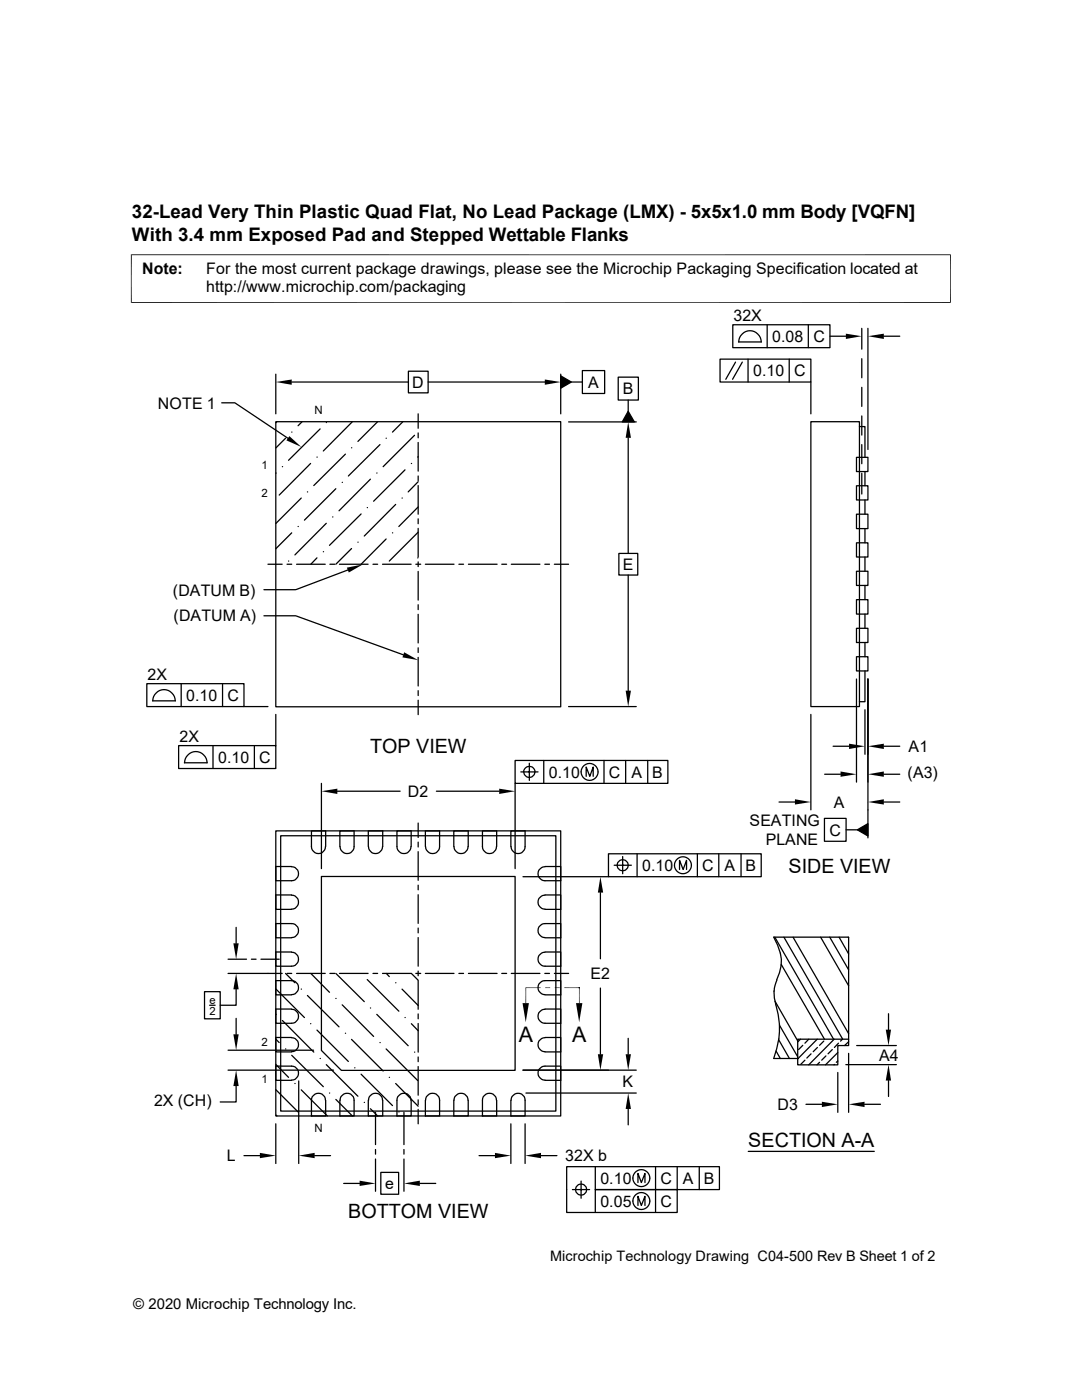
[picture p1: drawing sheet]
<svg xmlns="http://www.w3.org/2000/svg" width="216mm" height="279mm" viewBox="0 0 216 279" stroke-linecap="round" stroke-linejoin="round" font-family="sans-serif">
<g fill="none" stroke="#000" stroke-width=".25">
<path d="M55 74.7v7.9M58.2 76.2h23.3M81.5 74.1h3.9v4.3h-3.9zM85.4 76.2h23.3M111.9 75l2.1 1.2-2.1 1.3zM111.9 74.7v7.9M114 76.2h2.2M116.2 74h4.4v4.5h-4.4zM123.4 75.3h4v4.5h-4zM125.3 79.8v2.3M143.7 71.7h18.1v4.5h-18.1zM146.2 64.8h19.4v4.6h-19.4z"/>
<path d="M146.8 72.3l-2 3.4M147.4 68.2h4.5M147.4 68.2a2.24 2.24 0 0 1 2.2-2.2 2.24 2.24 0 0 1 2.3 2.2M148.1 72.3l-1.9 3.4M149.3 71.7v4.5M153.1 64.8v4.6M157.5 71.7v4.5M161.3 64.8v4.6M161.8 76.2v6.4M165.6 67.1h3.2M172 65.5v4.2M172 71.6v3.8"/>
<path d="M172 77.3v3.8M173.2 65.5v24.2M176.4 67.1h3.1M44.2 80.4h2.7l10.5 7.1M55 84.2h56.9v56.9h-56.9zM55.1 94.4h-.1M55.2 84.2l-.2 .2M56.3 93.1h.1M57 87.5l-2 1.9M58.2 86.2h.1M60.1 99.4l-5.1 5.1M60.3 84.2l-.8 .8"/>
<path d="M61.3 98.2h.1M62 92.5l-6.3 6.3M63.2 91.2h.1M63.9 85.6l-6.3 6.3M65.1 84.3h.1M67 97.5l-6.3 6.3M68.3 96.3h.1M68.9 90.6l-6.3 6.3M70.1 89.4h.1M70.3 84.2l-5.8 5.8M73.9 95.6l-6.3 6.3M75.2 94.4h.1"/>
<path d="M75.4 84.2l-4 3.9M75.8 88.7l-6.3 6.3M77 87.5h.1M80.2 99.4h.1M80.4 84.2l-2.1 2M80.8 93.8l-6.3 6.2M82.1 92.5h.1M82.7 86.9l-6.2 6.2M83.4 91.1v.1M83.4 96.1l-2 2.1M83.4 82.6v2.9M83.4 86.4v1"/>
<path d="M83.4 88.3v5.7M83.4 95v.9M83.4 96.9v5.7M113.5 84.2h13.5M125.3 82.1l1.3 2.1h-2.4zM125.3 87.4v23M161.8 84.2h9.7v56.8h-9.7zM170.9 96.9h2.3v2.9h-2.3zM170.9 91.3h2.3v2.8h-2.3zM171.5 85.1h1.1v6.2M172 83v3.8M172 88.7v3.8"/>
<path d="M172 94.4v4.2M172.6 94.1v2.8M172.6 99.8v2.8M53.5 112.6h2.8M57.3 112.6h.9M57.6 112h.1M58.2 106.3l-3.2 3.2M59.2 112.6h5.7M59.5 105.1h.1M63.2 111.3l-1.2 1.3M64.5 110.1h.1M65.1 104.4l-6.3 6.3"/>
<path d="M65.8 112.6h1M66.4 103.2h.1M67.7 112.6h5.7M69.4 113.7l-10.4 4h-6.3M70.1 109.5l-3.1 3.1M71.4 108.2h.1M72.1 102.6l-6.4 6.2M73.3 101.3h.1M74.4 112.6h1M76.3 112.6h5.7M77 107.6l-4.9 5M78.3 106.3h.1"/>
<path d="M79 100.7l-6.3 6.3M83 112.6h.9M83.4 111.3h.1M83.4 101.2l-3.8 3.9M83.4 106.2l-5.7 5.8M83.4 103.5v1M83.4 105.5v5.7M83.4 112.1v1M83.4 114v5.8M84.9 112.6h5.7M91.6 112.6h.9M93.5 112.6h5.7"/>
<path d="M100.1 112.6h1M102 112.6h5.7M108.7 112.6h.9M110.6 112.6h2.9M123.5 110.4h3.8v4.4h-3.8zM125.3 114.8v23M170.9 119.7h2.3v2.9h-2.3zM170.9 114h2.3v2.8h-2.3zM170.9 108.3h2.3v2.9h-2.3zM170.9 102.6h2.3v2.9h-2.3zM172.6 105.5v2.8M172.6 111.2v2.8"/>
<path d="M172.6 116.8v2.9M29.3 136.4h19.4v4.6h-19.4zM30.4 139.9h4.6M30.5 139.9a2.24 2.24 0 0 1 2.2-2.3 2.24 2.24 0 0 1 2.3 2.3M36.2 136.4v4.6M44.4 136.4v4.6M52.7 122.9h6.3l21.5 7.8M83.4 120.7v1M83.4 122.6v5.7M83.4 129.3v.9M83.4 131.2v5.7M83.4 137.8v1"/>
<path d="M83.4 139.7v2.9M170.9 131.1h2.3v2.8h-2.3zM170.9 125.4h2.3v2.8h-2.3zM170.9 135.5v20.6M172.6 133.9v6.1h-1.1M172.6 122.6v2.8M172.6 128.2v2.9M173.2 135.5v31.7M35.6 148.8h19.4v4.6h-19.4zM36.8 152.2h4.6M36.8 152.2a2.24 2.24 0 0 1 2.3-2.2 2.24 2.24 0 0 1 2.2 2.2M42.5 148.8v4.6"/>
<path d="M48.7 141h4.8M50.8 148.8v4.6M55 142.6v6.2M64.1 156.3v17.1M67.3 157.9h12.5M87.1 157.9h12.5M102.8 151.8h30.5v4.5h-30.5zM102.8 156.3v17.1M103.9 154.1h3.5M104.5 154.1a1.14 1.14 0 0 1 1.1-1.1 1.14 1.14 0 0 1 1.2 1.1M104.5 154.1a1.1 1.1 0 0 0 1.1 1.1 1.1 1.1 0 0 0 1.1-1.1M105.6 152.3v3.4"/>
<path d="M108.5 151.8v4.5M113.5 141h13.5M117 154.9v-1.8l.7 1.8 .7-1.8v1.8M120.5 151.8v4.5M124.8 151.8v4.5M129.2 151.8v4.5M161.8 142.6v19M164.5 154.5h3.2M166.2 148.9h3.2M172.6 141.6v8.9M176.4 148.9h3.1M176.4 154.5h3.1"/>
<path d="M55 165.8h56.9v56.9h-56.9zM55 172.9l3.2 .1a1.4 1.4 0 0 1 1.4 1.4 1.4 1.4 0 0 1-1.4 1.4h-3.2zM56 166.8h54.9v54.9h-54.9zM58.2 178.6h-3.2v2.9h3.2M58.2 178.6a1.4 1.4 0 0 1 1.4 1.4 1.4 1.4 0 0 1-1.4 1.4M64.1 174.9h38.7v38.7h-34.7l-4-4zM64.9 169a1.4 1.4 0 0 1-1.4 1.3 1.4 1.4 0 0 1-1.4-1.3v-3.2h2.9v3.2M67.8 165.8h2.9v3.2a1.42 1.42 0 0 1-1.5 1.3 1.42 1.42 0 0 1-1.4-1.3zM73.5 169v-3.2h2.9v3.2M73.5 169a1.4 1.4 0 0 0 1.4 1.3 1.4 1.4 0 0 0 1.4-1.3M82 169a1.4 1.4 0 0 1-1.4 1.3 1.4 1.4 0 0 1-1.4-1.3v-3.2h2.8v3.2M83.4 164.3v2.8"/>
<path d="M83.4 168.1v.9M83.4 170v5.7M83.4 176.7v.9M83.4 178.6v5.7M84.9 169v-3.2h2.8v3.2a1.4 1.4 0 0 1-1.4 1.3 1.4 1.4 0 0 1-1.4-1.3M90.6 169v-3.2h2.8v3.2M90.6 169a1.4 1.4 0 0 0 1.4 1.3 1.4 1.4 0 0 0 1.4-1.3M99.1 169a1.4 1.4 0 0 1-1.4 1.3 1.4 1.4 0 0 1-1.4-1.3v-3.2h2.8v3.2M101.9 169v-3.2h2.9v3.2a1.4 1.4 0 0 1-1.4 1.3 1.4 1.4 0 0 1-1.4-1.3M104.4 175h17M107.5 173.7a1.66 1.66 0 0 1 1.3-.8h3.1v2.9h-3.1a1.42 1.42 0 0 1-1.3-2.1zM108.8 178.6h3.1v2.9h-3.1"/>
<path d="M108.8 178.6a1.4 1.4 0 0 0-1.4 1.4 1.4 1.4 0 0 0 1.4 1.4M119.8 178.1v13.2M121.4 170.4h30.5v4.6h-30.5zM122.6 172.7h3.4M124.2 170.9v3.5M127.1 170.4v4.6M135.6 173.5v-1.8l.7 1.8 .7-1.8v1.8M139.1 170.4v4.6M143.4 170.4v4.6M147.9 170.4v4.6M155.4 160.1h3.2M164.5 163.3h4.3v4.6h-4.3z"/>
<path d="M168.8 165.6h2.3M171.1 165.6l2.1-1.2v2.4zM176.4 160.1h3.1M40.8 197.9h3.1v5.4h-3.1zM45.5 194.3h10.8M45.5 191.4h3.7M47.1 197.4v3.2h-3.2M47.1 185.1v3.2M50.2 191.4h.9M52.1 191.4h3.6M55 190h3.2a1.4 1.4 0 0 1 1.4 1.4 1.4 1.4 0 0 1-1.4 1.4h-3.2zM55 197.4l5.7 5.7"/>
<path d="M57 194.3l1.8 1.8M57.3 194.3h.9M58.2 187.1a1.4 1.4 0 0 0 1.4-1.4 1.4 1.4 0 0 0-1.4-1.4h-3.2v2.9h3.2M58.2 198.5a1.4 1.4 0 0 0 1.4-1.4 1.4 1.4 0 0 0-1.4-1.4h-3.2v2.8h3.2M59.2 194.3h5.7M60.1 197.4h.1M61.3 198.7l6.3 6.2M62 194.3l3.7 3.7M65.8 194.3h1M67 199.3h.1M67 194.3l5.7 5.6M67.7 194.3h5.7"/>
<path d="M73.3 195.5l6.3 6.3M74.4 194.3h1M76.3 194.3h5.8l1.3 1.3M77.1 194.3l.6 .6M79 196.1h.1M80.2 197.4l3.2 3.3M83 194.3h.9M83.4 185.2v1M83.4 187.1v5.7M83.4 193.8v.9M83.4 195.7v5.7M84.9 194.3h5.7"/>
<path d="M91.6 194.3h.9M93.5 194.3h5.7M100.1 194.3h1M102 194.3h5.7M107.5 190.7a1.66 1.66 0 0 1 1.3-.7h3.1v2.8h-3.1a1.42 1.42 0 0 1-1.3-2.1zM108.7 194.3h.9M108.8 198.5a1.4 1.4 0 0 1-1.4-1.4 1.4 1.4 0 0 1 1.4-1.4h3.1v2.8h-3.1M108.8 187.1a1.4 1.4 0 0 1-1.4-1.4 1.4 1.4 0 0 1 1.4-1.4h3.1v2.9h-3.1M110.6 194.3h2.9M115.6 197.1h.1M119.8 197.2v13.2M154.4 197.8l.1 1.4a20.5 20.5 0 0 1 .9 8.1l-1 3.9h4.8"/>
<path d="M154.6 187l11.7 20.4M154.6 199.8l4.6 7.9M155 195.5a7.6 7.6 0 0 0 .2-6.9l-.8-1.6h14.9v20.4M155 195.6l-.4 1.1-.1 1.1M155.9 192.4l8.6 15M156.4 187l11.7 20.4M158.2 187l11.1 19.3M163.7 187l5.6 9.7M165.6 187l3.7 6.5M167.4 187l1.9 3.4M169.2 187l.1 .2M41.8 200.6h1.1"/>
<path d="M45.5 213.6h21M45.5 209.6h17.1M47.1 216.7v3.2h-3.2M47.1 203.2v3.2M55 217.5l4.5 4.4M55 212.4l2.6 2.6M55 207.4l.7 .7M55.1 202.4h.1M56.3 203.7l6.3 6.3M57 209.3h.1M58.2 201.4h-3.2v2.8h3.2a1.4 1.4 0 0 0 1.4-1.4 1.4 1.4 0 0 0-1.4-1.4M58.2 209.9a1.42 1.42 0 0 0 1.4-1.4 1.42 1.42 0 0 0-1.4-1.4h-3.2v2.8h3.2"/>
<path d="M58.2 215.6a1.4 1.4 0 0 0 1.4-1.4 1.4 1.4 0 0 0-1.4-1.4h-3.2v2.8h3.2M58.2 210.6l6.3 6.3M58.8 216.2h.1M59.6 215.7v16.5M60.1 217.5l5.2 5.2M62 204.3h.1M63.2 205.6l6.3 6.2M63.9 211.2h.1M64.9 219.6a1.4 1.4 0 0 0-1.4-1.4 1.4 1.4 0 0 0-1.4 1.4v3.1h2.9v-3.1M65.1 212.5l6.3 6.3M65.7 218.1h.1M67 219.4l3.3 3.3"/>
<path d="M68 218.9a1.41 1.41 0 0 1 1.6-.7 1.41 1.41 0 0 1 1.1 1.4v3.1h-2.9l.1-3.1zM68.3 200.5l6.2 6.3M68.9 206.2h.1M70.1 207.4l6.4 6.3M70.8 213.1h.1M72.1 214.4l6.2 6.2M73.5 219.6v3.1h2.9v-3.1M73.5 219.6a1.4 1.4 0 0 1 1.4-1.4 1.4 1.4 0 0 1 1.4 1.4M73.9 201.2h.1M75.2 202.4l6.2 6.3M75.8 208.1h.1M77 209.3l6.4 6.3"/>
<path d="M77.7 215h.1M79 216.2l4.4 4.6M80.8 203.1h.1M82 219.6a1.4 1.4 0 0 0-1.4-1.4 1.4 1.4 0 0 0-1.4 1.4v3.1h2.8v-3.1M82.1 204.3l1.3 1.4M82.7 210h.1M83.4 202.4v.9M83.4 204.3v5.7M83.4 210.9v1M83.4 212.9v5.7M83.4 219.5v1M84.9 219.6v3.1h2.8v-3.1a1.4 1.4 0 0 0-1.4-1.4 1.4 1.4 0 0 0-1.4 1.4"/>
<path d="M90.6 219.6v3.1h2.8v-3.1M90.6 219.6a1.4 1.4 0 0 1 1.4-1.4 1.4 1.4 0 0 1 1.4 1.4M99.1 219.6a1.4 1.4 0 0 0-1.4-1.4 1.4 1.4 0 0 0-1.4 1.4v3.1h2.8v-3.1M101.9 219.6v3.1h2.9v-3.1a1.4 1.4 0 0 0-1.4-1.4 1.4 1.4 0 0 0-1.4 1.4M104.4 213.6h22.6M104.9 218.1h22.1M108.8 215.6a1.4 1.4 0 0 1-1.4-1.4 1.4 1.4 0 0 1 1.4-1.4h3.1v2.8h-3.1M108.8 209.9a1.42 1.42 0 0 1-1.4-1.4 1.42 1.42 0 0 1 1.4-1.4h3.1v2.8h-3.1M108.8 201.4h3.1v2.8h-3.1a1.4 1.4 0 0 1-1.4-1.4 1.4 1.4 0 0 1 1.4-1.4M125.3 207.2v3.2M154.9 209.8l.8 1.4M155.4 207.5l2.1 3.7"/>
<path d="M155.5 204.6l3.7 6.3M159.2 207.4h10.1v1.3h-2.1v3.8h-8zM159.7 207.4l-.5 .5M160.2 208.6l-.9 .9M160.6 211.6l-.8 .8M161.4 207.4l-.8 .8M161.8 210.3l-.8 .9M163.1 207.4l-3.9 3.9M163.1 209l-.8 .9M163.5 212l-.5 .5M164.4 207.8l-.9 .8M164.8 210.7l-.8 .9"/>
<path d="M166.1 209.5l-.9 .8M166.5 207.4l-5.1 5.1M166.5 212.4l-.1 .1M167.2 210.1l-2.5 2.4M167.2 211.8l-.3 .2M167.2 214v8M167.3 208.2l-.8 .8M168.1 207.4l-.4 .4M168.8 212.5h10.1M169.3 207.9l-.8 .8M169.3 210.2v11.8M170.9 208.7h8"/>
<path d="M177.3 202.3v3.2M177.3 215.6v3.2M48.7 230.6h3.2M55 224.3v7.9M55.1 222.5l.1 .2M62.8 230.6h3.2M68.6 236.2h3.2M72.7 220h.1M73.9 221.3l1.5 1.4M74.9 222v6.4M74.9 229.4v.9M74.9 231.3v6.4"/>
<path d="M76 234h3.5v4.3h-3.5zM79.6 221.9h.1M80.6 222v6.4M80.6 229.4v.9M80.6 231.3v6.4M83.4 221.4v2.9M83.8 236.2h3.2M95.6 230.6h3.2M101.9 224.3v7.9M104.8 224.3v7.9M107.9 230.6h3.2M114.2 237.4h3.4"/>
<path d="M116 235.7v3.4M118.8 232.8v4.6h16.3v4.6h-22v-9.2h30.5v4.6h-24.8v4.6M125.3 221.3v3.2M127.3 236v-1.8l.7 1.8 .7-1.8v1.8M130.8 232.8v9.2M135.1 232.8v4.6M139.5 232.8v4.6M149.3 229.8h25.2M160.8 220.4h3.2M172.5 220.4h3.2M127.3 240.6v-1.8l.7 1.8 .7-1.8v1.8"/>
<circle cx="117.6" cy="154.1" r="1.69"/>
<circle cx="124.2" cy="172.7" r="1.11"/>
<circle cx="136.3" cy="172.7" r="1.69"/>
<circle cx="115.9" cy="237.4" r="1.11"/>
<circle cx="128" cy="235.1" r="1.69"/>
<circle cx="128" cy="239.7" r="1.69"/>
</g>
<g fill="#000">
<path d="M55 76.2l3.2-.5v1.1zM108.7 75.7l3.2 .5-3.2 .6zM111.9 75l2.1 1.2-2.1 1.3zM168.8 66.6l3.2 .5-3.2 .5zM173.2 67.1l3.2-.5v1zM57.7 87l2.4 2.2-3-1.3zM125.3 84.2l.6 3.2h-1.1zM125.3 82.1l1.3 2.1h-2.4zM69.2 113.3l3.2-.7-2.8 1.7zM80.6 130.2l2.8 1.5-3.1-.5zM124.8 137.8h1.1l-.6 3.2zM64.1 157.9l3.2-.5v1.1z"/>
<path d="M99.6 157.4l3.2 .5-3.2 .6zM158.6 159.5l3.2 .6-3.2 .5zM167.7 154l3.2 .5-3.2 .5zM169.4 148.4l3.2 .5-3.2 .6zM173.2 148.9l3.2-.5v1.1zM173.2 154.5l3.2-.5v1zM173.2 160.1l3.2-.6v1.1zM119.8 175l.6 3.1h-1.1zM171.1 165.6l2.1-1.2v2.4zM46.6 188.3h1l-.5 3.1zM47.1 194.3l.5 3.1h-1zM108.8 197.1h1l-1 .1z"/>
<path d="M108.8 197.2l1-.1v.1zM110.7 197.1h1l-1 .1zM110.7 197.2l1-.1v.1zM46.6 206.4h1l-.5 3.2zM47.1 213.6l.5 3.1h-1zM104.3 200.2h1.2l-.6 3.8zM114.9 200.2h1.3l-.6 3.8zM119.3 210.4h1.1l-.6 3.2zM124.8 210.4h1.1l-.6 3.2zM164 219.9l3.2 .5-3.2 .5zM169.3 220.4l3.2-.5v1zM177.3 212.5l.5 3.1h-1.1z"/>
<path d="M176.7 205.5h1.1l-.5 3.2zM51.9 230.1l3.1 .5-3.1 .5zM59.6 230.6l3.2-.5v1zM71.8 235.6l3.1 .6-3.1 .5zM80.6 236.2l3.2-.6v1.1zM98.8 230.1l3.1 .5-3.1 .5zM104.8 230.6l3.1-.5v1zM125.3 218.1l.6 3.2h-1.1z"/>
</g>
<path d="M26.1 50.8h163.6M26.2 50.8v9.7M189.7 50.8v9.7M26.1 60.4h163.6M104.9 197.1h3M104.9 197.1v3.1M112.6 197.1h3M115.6 197.1v3.1" fill="none" stroke="#000" stroke-width=".2"/>
<g font-size="4.3">
<text x="103.5" y="207.9">A</text>
<text x="114.2" y="207.9">A</text>
</g>
<g font-size="3.9">
<text x="73.8" y="150.4">TOP VIEW</text>
<text x="157.3" y="174.2">SIDE VIEW</text>
<text x="149.3" y="228.9">SECTION A-A</text>
<text x="69.5" y="243.1">BOTTOM VIEW</text>
</g>
<g font-size="3.7">
<text x="26.3" y="43.5">32-Lead Very Thin Plastic Quad Flat, No Lead Package (LMX) - 5x5x1.0 mm Body [VQFN]</text>
<text x="26.3" y="48">With 3.4 mm Exposed Pad and Stepped Wettable Flanks</text>
</g>
<g font-size="3.2">
<text x="28.4" y="54.6">Note:</text>
<text x="41.1" y="54.6">For the most current package drawings, please see the Microchip Packaging Specification located at</text>
<text x="41.1" y="58.3">http://www.microchip.com/packaging</text>
<text x="146.3" y="64.1">32X</text>
<text x="154.1" y="68.2">0.08</text>
<text x="162.3" y="68.2">C</text>
<text x="82.3" y="77.4">D</text>
<text x="117.3" y="77.4">A</text>
<text x="150.3" y="75.1">0.10</text>
<text x="158.5" y="75.1">C</text>
<text x="31.5" y="81.5">NOTE 1</text>
<text x="124.3" y="78.7">B</text>
<text x="124.2" y="113.7">E</text>
<text x="34.5" y="118.9">(DATUM B)</text>
<text x="34.6" y="124">(DATUM A)</text>
<text x="29.5" y="135.6">2X</text>
<text x="37.2" y="139.9">0.10</text>
<text x="45.4" y="139.9">C</text>
<text x="35.8" y="148">2X</text>
<text x="43.5" y="152.2">0.10</text>
<text x="51.7" y="152.2">C</text>
<text x="109.5" y="155.2">0.10</text>
<text x="121.5" y="155.2">C</text>
<text x="126" y="155.2">A</text>
<text x="130.1" y="155.2">B</text>
<text x="181.1" y="155.3">(A3)</text>
<text x="181.3" y="150.1">A1</text>
<text x="81.4" y="159">D2</text>
<text x="166.4" y="161.2">A</text>
<text x="149.6" y="164.9">SEATING</text>
<text x="165.5" y="166.8">C</text>
<text x="128.1" y="173.8">0.10</text>
<text x="140.1" y="173.8">C</text>
<text x="144.6" y="173.8">A</text>
<text x="148.8" y="173.8">B</text>
<text x="152.8" y="168.6">PLANE</text>
<text x="117.8" y="195.4">E2</text>
<text x="175.4" y="211.7">A4</text>
<text x="30.7" y="220.7">2X (CH)</text>
<text x="124.2" y="217">K</text>
<text x="155.1" y="221.5">D3</text>
<text x="45.3" y="231.8">L</text>
<text x="112.8" y="231.7">32X b</text>
<text x="76.9" y="237.3">e</text>
<text x="119.8" y="236.3">0.10</text>
<text x="131.8" y="236.3">C</text>
<text x="136.3" y="236.3">A</text>
<text x="140.5" y="236.3">B</text>
<text x="119.8" y="240.8">0.05</text>
<text x="131.8" y="240.8">C</text>
</g>
<text font-size="3" x="26.6" y="261.3">© 2020 Microchip Technology Inc.</text>
<text font-size="2.9" x="109.8" y="251.6">Microchip Technology Drawing C04-500 Rev B Sheet 1 of 2</text>
<g font-size="2.3">
<text x="62.7" y="82.6">N</text>
<text x="52.2" y="93.6">1</text>
<text x="52.2" y="99.2">2</text>
<text x="52.2" y="208.8">2</text>
<text x="52.2" y="216.1">1</text>
<text x="62.7" y="225.9">N</text>
</g>
<g font-size="2.2">
<text x="41.8" y="200.4">e</text>
<text x="41.8" y="202.5">2</text>
</g>
</svg>
